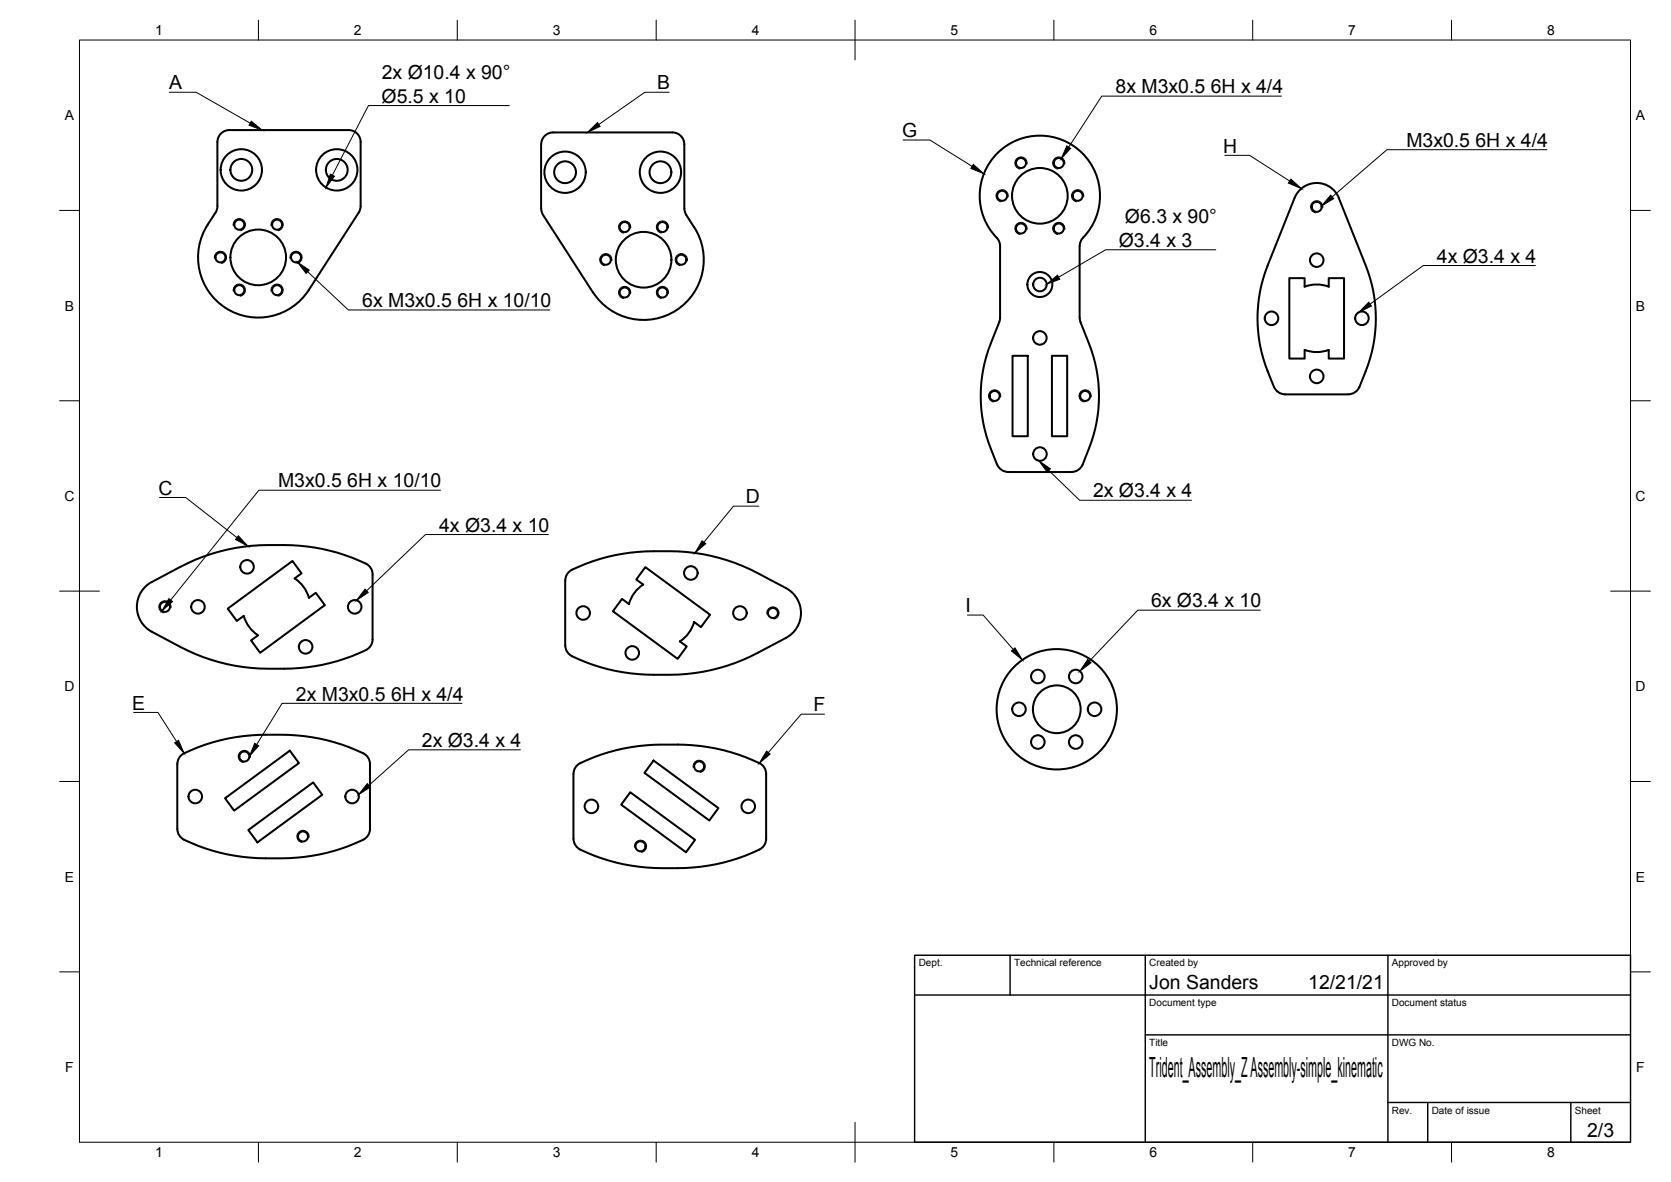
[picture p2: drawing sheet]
<svg xmlns="http://www.w3.org/2000/svg" width="420mm" height="297mm" viewBox="0 0 420 297" stroke-linecap="round" stroke-linejoin="round" font-family="sans-serif">
<!-- layer: Visible -->
<g fill="none" stroke="#000" stroke-width=".51">
<path d="M54.7 35.7v16.1M54.7 35.7a2.99 2.99 0 0 1 3-3h30a2.99 2.99 0 0 1 3 3l-.1 16.9-13 20.3M136.1 36.3v16.1M169.1 33.3h-30a2.99 2.99 0 0 0-3 3M169.1 33.3a2.99 2.99 0 0 1 3 3v16.1M52.2 56.5a15.1 15.1 0 0 0 4.5 20.9 15.1 15.1 0 0 0 20.9-4.5M54.7 51.8l-.3 1.2-2.2 3.5M136.1 52.4l.5 1.6 12.5 19.5a15.1 15.1 0 0 0 20.9 4.5 15.1 15.1 0 0 0 4.5-20.9M172.1 52.4l.3 1.2 2.1 3.5M336.6 49.8l6.8 16.9a35.8 35.8 0 0 1 0 26.5l-1.6 4M336.7 49.8a6 6 0 0 0-5.6-3.8 6 6 0 0 0-5.6 3.8l-6.8 16.9a35.8 35.8 0 0 0 0 26.5l1.6 4M324.2 69.9h3.8v2.2a8.3 8.3 0 0 1 6.1 0v-2.2h3.8v20.2h-3.8v-2.1a8.7 8.7 0 0 1-6-.1l-.1 2.2h-3.8z"/>
<path d="M254.6 89.4h3.8v20.2h-3.8zM264.5 89.4h3.8v20.2h-3.8zM320.3 97.2a3 3 0 0 0 2.8 1.9M323.1 99.1h15.9M341.8 97.2a3 3 0 0 1-2.8 1.9M250.7 116.7a3.1 3.1 0 0 0 2.8 1.9h15.9a3 3 0 0 0 2.8-1.9 40.4 40.4 0 0 0 4.1-17.2 35.5 35.5 0 0 0-2.5-13.2l-2.1-5.4-.2-1.1v-18l.3-1.3a17.1 17.1 0 0 0 4.7-10 15.1 15.1 0 0 0-20.4-15.5 15.1 15.1 0 0 0-5.2 25.1l.4 .8 .2 .9v18l-.3 1.1a48.5 48.5 0 0 0-4.2 13.6 35.5 35.5 0 0 0 2.1 18.3l1.6 3.9M36.8 147.2l1.4-.9a78.8 78.8 0 0 1 14.8-7.1 59.7 59.7 0 0 1 28-1.2l3.8 .9 5.4 2a4.4 4.4 0 0 1 3.3 2.3l.2 1.1v16.4a3 3 0 0 1-1.7 2.7 49.7 49.7 0 0 1-24.5 4.6 47.6 47.6 0 0 1-22.2-5.5l-7.1-3.7a7.1 7.1 0 0 1-1.4-11.6zM77.7 150.2a8.5 8.5 0 0 0-3.6-4.8l1.7-1.3-2.3-3.1-16.2 12 2.2 3 1.8-1.2a8.6 8.6 0 0 0 3.6 4.8l-1.8 1.3 2.3 3.1 16.3-11.9-2.3-3.1-1.7 1.2M174.5 156.3l1.8 1.3 2.2-3.1-16.2-12-2.3 3.1 1.7 1.3a8.6 8.6 0 0 0-3.6 4.9l-1.7-1.3-2.3 3.1 16.3 12 2.3-3.1-1.8-1.3a8.5 8.5 0 0 0 3.6-4.9M143.8 164.9a3.1 3.1 0 0 1-1.7-2.7v-16.3a3 3 0 0 1 1.7-2.7 49.7 49.7 0 0 1 24.5-4.7 47.6 47.6 0 0 1 22.2 5.5l7.1 3.8a7.1 7.1 0 0 1 0 12.5 76 76 0 0 1-14.8 7 59.7 59.7 0 0 1-28.1 1.3l-5.5-1.5-5.4-2.2M44.6 192v16.3a3 3 0 0 0 1.7 2.7M46.3 189.3a49.7 49.7 0 0 1 24.5-4.7 46.5 46.5 0 0 1 21 5 3 3 0 0 1 1.2 2.4"/>
<path d="M46.3 189.3a3 3 0 0 0-1.7 2.7M93 192v16.3a3 3 0 0 1-1.7 2.7 49.5 49.5 0 0 1-24.5 4.7 47.3 47.3 0 0 1-20.5-4.7M158.5 199.1l16.3 12-2.3 3.1-16.3-12zM164.3 191.1l16.3 12-2.2 3.1-16.3-12zM56.6 200.6l16.3-12 2.3 3.2-16.3 11.9zM62.4 208.6l16.3-12 2.3 3.1-16.3 12zM144.2 210.8v-16.3a3 3 0 0 1 1.7-2.7 49.7 49.7 0 0 1 24.5-4.7 46.5 46.5 0 0 1 21 5 3 3 0 0 1 1.2 2.4v16.3M144.2 210.8a3 3 0 0 0 1.7 2.7M145.9 213.5a49.7 49.7 0 0 0 24.5 4.7 47.3 47.3 0 0 0 20.5-4.7M192.6 210.8a3 3 0 0 1-1.7 2.7"/>
<circle cx="60.2" cy="56.5" r="1.26"/>
<circle cx="60.7" cy="42.7" r="2.74"/>
<circle cx="60.7" cy="42.7" r="5.2"/>
<circle cx="69.7" cy="56.5" r="1.26"/>
<circle cx="84.7" cy="42.7" r="2.74"/>
<circle cx="84.7" cy="42.7" r="5.2"/>
<circle cx="142.1" cy="43.3" r="5.2"/>
<circle cx="142.1" cy="43.3" r="2.74"/>
<circle cx="157.1" cy="57.1" r="1.26"/>
<circle cx="166.1" cy="43.3" r="5.2"/>
<circle cx="166.1" cy="43.3" r="2.74"/>
<circle cx="166.6" cy="57.1" r="1.26"/>
<circle cx="252" cy="49.2" r="1.26"/>
<circle cx="256.7" cy="41" r="1.26"/>
<circle cx="256.7" cy="57.4" r="1.26"/>
<circle cx="261.5" cy="49.2" r="7"/>
<circle cx="266.2" cy="57.4" r="1.26"/>
<circle cx="266.2" cy="41" r="1.26"/>
<circle cx="271" cy="49.2" r="1.26"/>
<circle cx="331.1" cy="52" r="1.26"/>
<circle cx="55.4" cy="64.7" r="1.26"/>
<circle cx="60.2" cy="72.9" r="1.26"/>
<circle cx="64.9" cy="64.7" r="7"/>
<circle cx="69.7" cy="72.9" r="1.26"/>
<circle cx="74.4" cy="64.7" r="1.26"/>
<circle cx="152.3" cy="65.3" r="1.26"/>
<circle cx="157.1" cy="73.5" r="1.26"/>
<circle cx="161.8" cy="65.3" r="7"/>
<circle cx="166.6" cy="73.5" r="1.26"/>
<circle cx="171.3" cy="65.3" r="1.26"/>
<circle cx="261.5" cy="71.5" r="3.1"/>
<circle cx="261.5" cy="71.5" r="1.7"/>
<circle cx="319.7" cy="80" r="1.7"/>
<circle cx="331.1" cy="65.4" r="1.7"/>
<circle cx="342.4" cy="80" r="1.7"/>
<circle cx="250.1" cy="99.5" r="1.26"/>
<circle cx="261.5" cy="84.9" r="1.7"/>
<circle cx="272.8" cy="99.5" r="1.26"/>
<circle cx="331.1" cy="94.6" r="1.7"/>
<circle cx="261.5" cy="114.1" r="1.7"/>
<circle cx="41.5" cy="152.5" r="1.26"/>
<circle cx="49.8" cy="152.5" r="1.7"/>
<circle cx="62.1" cy="142.4" r="1.7"/>
<circle cx="89.2" cy="152.5" r="1.7"/>
<circle cx="146.6" cy="154" r="1.7"/>
<circle cx="173.7" cy="144" r="1.7"/>
<circle cx="186" cy="154" r="1.7"/>
<circle cx="194.3" cy="154" r="1.26"/>
<circle cx="76.8" cy="162.6" r="1.7"/>
<circle cx="159" cy="164.1" r="1.7"/>
<circle cx="256.2" cy="178.2" r="1.7"/>
<circle cx="261" cy="170" r="1.7"/>
<circle cx="265.7" cy="178.2" r="15.1"/>
<circle cx="265.7" cy="178.2" r="6"/>
<circle cx="270.5" cy="170" r="1.7"/>
<circle cx="275.2" cy="178.2" r="1.7"/>
<circle cx="61.4" cy="190.1" r="1.26"/>
<circle cx="175.8" cy="192.6" r="1.26"/>
<circle cx="261" cy="186.5" r="1.7"/>
<circle cx="270.5" cy="186.5" r="1.7"/>
<circle cx="49.1" cy="200.2" r="1.7"/>
<circle cx="76.2" cy="210.2" r="1.26"/>
<circle cx="88.5" cy="200.2" r="1.7"/>
<circle cx="148.7" cy="202.6" r="1.7"/>
<circle cx="161" cy="212.7" r="1.26"/>
<circle cx="188.1" cy="202.6" r="1.7"/>
</g>
<!-- layer: Visible Narrow -->
<g fill="none" stroke="#000" stroke-width=".25">
<path d="M58.7 56.7a1.53 1.53 0 0 1 1.2-1.7 1.53 1.53 0 0 1 1.8 1.2 1.53 1.53 0 0 1-1.3 1.8M68.2 56.7a1.53 1.53 0 0 1 1.2-1.7 1.53 1.53 0 0 1 1.8 1.2 1.53 1.53 0 0 1-1.3 1.8M158.6 57.3a1.53 1.53 0 0 0-1.3-1.7 1.53 1.53 0 0 0-1.7 1.2 1.53 1.53 0 0 0 1.2 1.8M168.1 57.3a1.53 1.53 0 0 0-1.3-1.7 1.53 1.53 0 0 0-1.7 1.2 1.53 1.53 0 0 0 1.2 1.8M253.5 49.5a1.53 1.53 0 0 0-1.3-1.8 1.53 1.53 0 0 0-1.7 1.2 1.53 1.53 0 0 0 1.2 1.8M258.2 41.2a1.53 1.53 0 0 0-1.2-1.7 1.53 1.53 0 0 0-1.8 1.2 1.53 1.53 0 0 0 1.3 1.8M258.2 57.7a1.53 1.53 0 0 0-1.2-1.8 1.53 1.53 0 0 0-1.8 1.3 1.53 1.53 0 0 0 1.3 1.7M267.7 57.7a1.53 1.53 0 0 0-1.2-1.8 1.53 1.53 0 0 0-1.8 1.3 1.53 1.53 0 0 0 1.3 1.7M267.7 41.2a1.53 1.53 0 0 0-1.2-1.7 1.53 1.53 0 0 0-1.8 1.2 1.53 1.53 0 0 0 1.3 1.8M272.5 49.5a1.53 1.53 0 0 0-1.3-1.8 1.53 1.53 0 0 0-1.7 1.2 1.53 1.53 0 0 0 1.2 1.8M332.6 52.2a1.53 1.53 0 0 0-1.3-1.7 1.53 1.53 0 0 0-1.7 1.2 1.53 1.53 0 0 0 1.2 1.8M53.9 64.9a1.53 1.53 0 0 1 1.3-1.7 1.53 1.53 0 0 1 1.7 1.2 1.53 1.53 0 0 1-1.2 1.8"/>
<path d="M58.7 73.2a1.53 1.53 0 0 1 1.2-1.8 1.53 1.53 0 0 1 1.8 1.2 1.53 1.53 0 0 1-1.3 1.8M68.2 73.2a1.53 1.53 0 0 1 1.2-1.8 1.53 1.53 0 0 1 1.8 1.2 1.53 1.53 0 0 1-1.3 1.8M72.9 64.9a1.53 1.53 0 0 1 1.3-1.7 1.53 1.53 0 0 1 1.7 1.2 1.53 1.53 0 0 1-1.2 1.8M153.8 65.5a1.53 1.53 0 0 0-1.2-1.7 1.53 1.53 0 0 0-1.8 1.2 1.53 1.53 0 0 0 1.3 1.8M158.6 73.8a1.53 1.53 0 0 0-1.3-1.8 1.53 1.53 0 0 0-1.7 1.2 1.53 1.53 0 0 0 1.2 1.8M168.1 73.8a1.53 1.53 0 0 0-1.3-1.8 1.53 1.53 0 0 0-1.7 1.2 1.53 1.53 0 0 0 1.2 1.8M172.8 65.5a1.53 1.53 0 0 0-1.2-1.7 1.53 1.53 0 0 0-1.8 1.2 1.53 1.53 0 0 0 1.2 1.8M251.6 99.8a1.53 1.53 0 0 0-1.2-1.8 1.53 1.53 0 0 0-1.8 1.2 1.53 1.53 0 0 0 1.2 1.8M274.4 99.8a1.53 1.53 0 0 0-1.3-1.8 1.53 1.53 0 0 0-1.8 1.2 1.53 1.53 0 0 0 1.3 1.8M43 152.8a1.53 1.53 0 0 0-1.3-1.8 1.53 1.53 0 0 0-1.7 1.2 1.53 1.53 0 0 0 1.2 1.8M192.8 154.3a1.53 1.53 0 0 1 1.3-1.8 1.53 1.53 0 0 1 1.8 1.3 1.53 1.53 0 0 1-1.3 1.8M62.9 190.4a1.53 1.53 0 0 0-1.2-1.8 1.53 1.53 0 0 0-1.8 1.2 1.53 1.53 0 0 0 1.3 1.8"/>
<path d="M174.3 192.9a1.53 1.53 0 0 1 1.2-1.8 1.53 1.53 0 0 1 1.8 1.2 1.53 1.53 0 0 1-1.2 1.8M77.7 210.5a1.53 1.53 0 0 0-1.2-1.8 1.53 1.53 0 0 0-1.8 1.2 1.53 1.53 0 0 0 1.2 1.8M159.5 212.9a1.53 1.53 0 0 1 1.3-1.7 1.53 1.53 0 0 1 1.8 1.2 1.53 1.53 0 0 1-1.3 1.8"/>
</g>
<!-- layer: Border -->
<g fill="none" stroke="#000" stroke-width=".25">
<path d="M20 10.1h390v276.9h-390zM65 5.1v5M115 5.1v5M165 5.1v5M215 5.1v10M265 5.1v5M315 5.1v5M365 5.1v5M15 52.9h5M410 52.9h5M15 100.7h5M410 100.7h5"/>
<path d="M15 148.6h10M405 148.6h10M15 196.4h5M410 196.4h5M15 244.2h5M410 244.2h5M65 287v5M115 287v5M165 287v5M215 282.1v9.9M265 287v5M315 287v5"/>
<path d="M365 287v5"/>
</g>
<!-- layer: TitleBlock -->
<path d="M230 240.1h180v46.9h-180zM230 250h180M254 240.1v9.9M288 240.1v46.9M349 240.1v46.9M288 260.1h122M349 277.1h61M359 277.1v9.9M395 277.1v9.9" fill="none" stroke="#000" stroke-width=".36"/>
<!-- layer: Annotations -->
<g fill="#000" stroke="#000" stroke-width=".25">
<path d="M63.2 30.5l2.7 2.2-3.3-1.2zM147.7 33.3l2.5-2.5 .7 1zM268.2 36.6l1 .7-2.4 2.6zM83.1 43.8l1 .5-2.1 2.8zM244.7 41.3l2.7 2.4-3.3-1.4zM324.6 45l2.6 2.4-3.2-1.4zM334.6 49l.7 .9-3 1.8zM74.8 65.9l2.9 2-.7 .8zM263.2 71.4l2.7-2.2 .6 1zM344.1 76l.7 .9-3.1 1.6zM261.2 115.8l2.9 2-.8 .8zM59.9 134.6l2.5 2.7-3.2-1.7z"/>
<path d="M176.5 135.9l.9 .7-2.6 2.4zM42.5 150.4l.9 .8-2.7 2.3zM91.8 148l.8 .9-3 2zM254.3 163.6l.9-.8 1.9 3zM273.5 165.7l.8 .8-2.8 2.2zM43.9 186.7l1-.7 1.4 3.3zM64 186.8l1 .6-2.3 2.7zM92.4 196.9l.7 .9-3 1.9zM192.7 188.8l.9 .7-2.7 2.3z"/>
</g>
<g fill="none" stroke="#000" stroke-width=".25">
<path d="M42.5 23.2h6.8l13.6 7.8M128.1 26.5h-35.5l-9 17.5M168.3 23.2h-6.2l-11.5 8.1M227.1 35.2h6.7l10.6 6.6M308 39h6.2l10.1 6.5M322.2 24.2h-45.2l-8.3 12.8M389 37.6h-40.3l-13.7 11.9M77.4 68.3l10.2 9.6h50.6M305.7 62.8h-27.7l-11.8 6.9M386.1 66.7h-28.2l-13.4 9.7M263.7 118.2l7.8 7.5h28.1M40.1 125h6.6l12.9 10.1"/>
<path d="M110.7 123.2h-45.6l-22.2 27.6M137.9 134.3h-30.9l-14.8 14.2M190.8 127.2h-6.4l-7.4 9.1M243.2 154.6h4l7.6 8.6M316.9 153.3h-30.8l-12.2 12.8M33.6 179h6.1l4.7 7.4M116.2 176.7h-45.3l-6.4 10.4M207.3 179.5h-5.9l-8.2 9.6M130.9 188.4h-28.2l-9.9 9"/>
</g>
<text font-size="7" x="289" y="270.6">Trident_Assembly_Z Assembly-simple_kinematic</text>
<g font-size="4.9">
<text x="42.5" y="22.5">A</text>
<text x="96" y="19.9">2x Ø10.4 x 90°</text>
<text x="165.3" y="22.5">B</text>
<text x="280.5" y="23.5">8x M3x0.5</text>
<text x="304.4" y="23.5">6H x 4/4</text>
<text x="95.9" y="25.8">Ø5.5 x 10</text>
<text x="226.8" y="34.5">G</text>
<text x="307.6" y="38.3">H</text>
<text x="353.6" y="36.9">M3x0.5</text>
<text x="371" y="36.9">6H x 4/4</text>
<text x="282.9" y="56.1">Ø6.3 x 90°</text>
<text x="281.3" y="62.1">Ø3.4 x 3</text>
<text x="361.3" y="66">4x Ø3.4 x 4</text>
<text x="91.1" y="77.2">6x M3x0.5</text>
<text x="115" y="77.2">6H x 10/10</text>
<text x="39.9" y="124.3">C</text>
<text x="69.9" y="122.5">M3x0.5</text>
<text x="87.3" y="122.5">6H x 10/10</text>
<text x="274.8" y="125">2x Ø3.4 x 4</text>
<text x="187.6" y="126.5">D</text>
<text x="110.4" y="133.6">4x Ø3.4 x 10</text>
<text x="242.8" y="153.9">I</text>
<text x="289.4" y="152.6">6x Ø3.4 x 10</text>
<text x="33.2" y="178.3">E</text>
<text x="74.4" y="176.1">2x M3x0.5</text>
<text x="98.3" y="176.1">6H x 4/4</text>
<text x="204.6" y="178.8">F</text>
<text x="106.1" y="187.7">2x Ø3.4 x 4</text>
<text x="289" y="248.5">Jon Sanders</text>
<text x="329" y="248.5">12/21/21</text>
<text x="399.1" y="285.7">2/3</text>
</g>
<g font-size="3.5">
<text x="39" y="8.8">1</text>
<text x="89" y="8.8">2</text>
<text x="139" y="8.8">3</text>
<text x="189" y="8.8">4</text>
<text x="239" y="8.8">5</text>
<text x="289" y="8.8">6</text>
<text x="339" y="8.8">7</text>
<text x="389" y="8.8">8</text>
<text x="16.3" y="30.2">A</text>
<text x="411.3" y="30.2">A</text>
<text x="16.3" y="78">B</text>
<text x="411.3" y="78">B</text>
<text x="16.2" y="125.9">C</text>
<text x="411.2" y="125.9">C</text>
<text x="16.2" y="173.7">D</text>
<text x="411.2" y="173.7">D</text>
<text x="16.3" y="221.6">E</text>
<text x="411.3" y="221.6">E</text>
<text x="16.4" y="269.4">F</text>
<text x="411.4" y="269.4">F</text>
<text x="39" y="290.8">1</text>
<text x="89" y="290.8">2</text>
<text x="139" y="290.8">3</text>
<text x="189" y="290.8">4</text>
<text x="239" y="290.8">5</text>
<text x="289" y="290.8">6</text>
<text x="339" y="290.8">7</text>
<text x="389" y="290.8">8</text>
</g>
<g font-size="2.5">
<text x="231" y="242.9">Dept.</text>
<text x="255" y="242.9">Technical reference</text>
<text x="289" y="242.9">Created by</text>
<text x="350" y="242.9">Approved by</text>
<text x="289" y="252.8">Document type</text>
<text x="350" y="252.8">Document status</text>
<text x="289" y="262.9">Title</text>
<text x="350" y="262.9">DWG No.</text>
<text x="350" y="279.9">Rev.</text>
<text x="360" y="279.9">Date of issue</text>
<text x="396" y="279.9">Sheet</text>
</g>
</svg>
